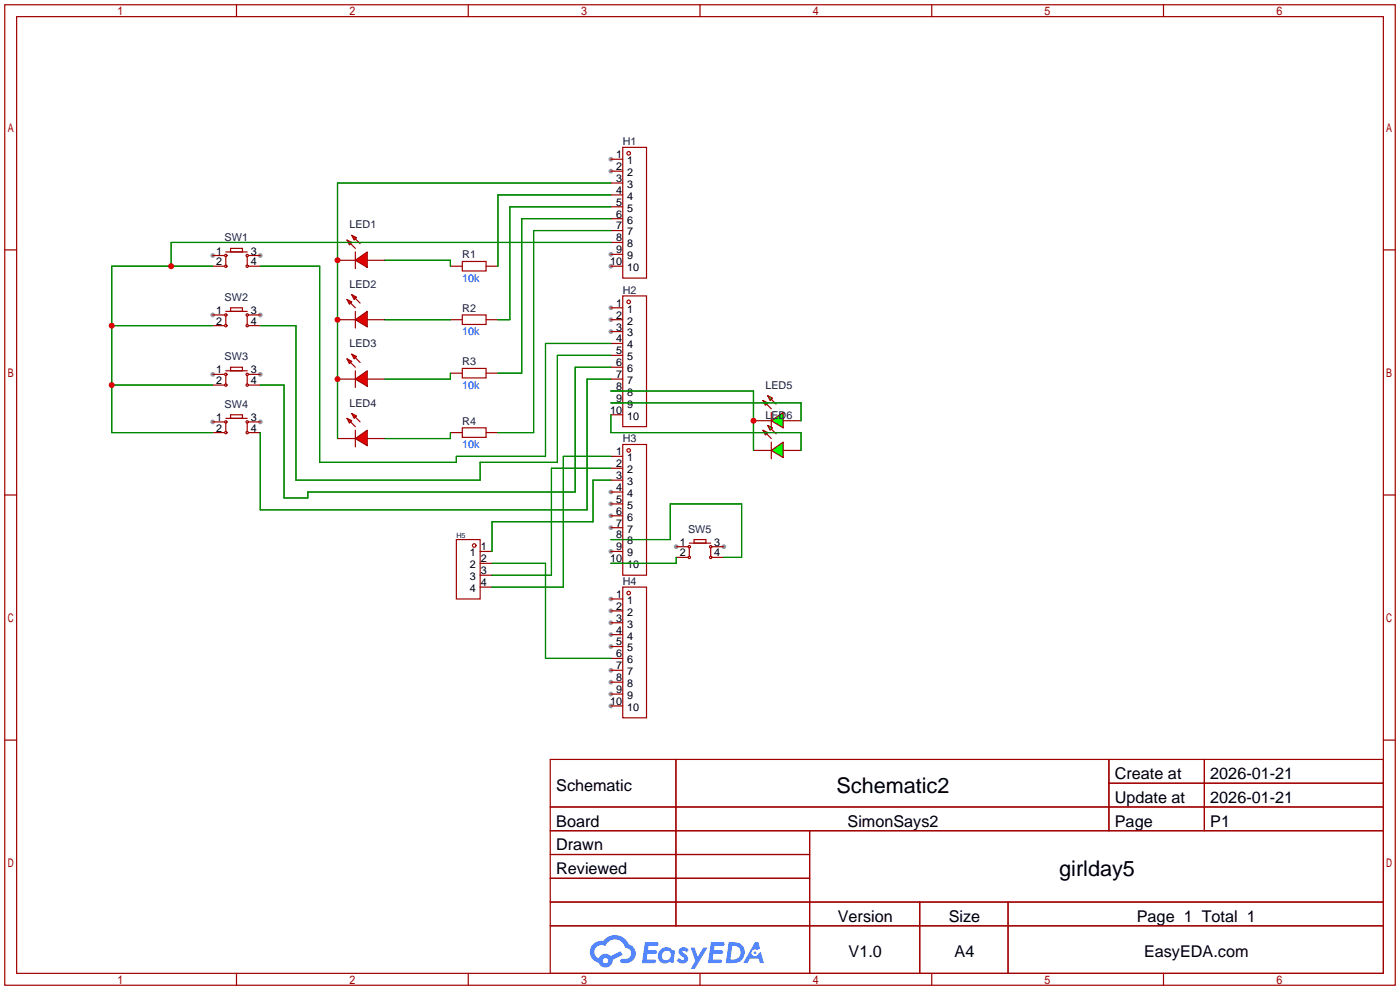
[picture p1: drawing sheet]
<svg xmlns="http://www.w3.org/2000/svg" width="299mm" height="212mm" viewBox="0 0 299 212" stroke-linecap="round" stroke-linejoin="round" font-family="sans-serif">
<g fill="#999">
<circle cx="130.6" cy="34" r=".51"/>
<circle cx="130.6" cy="36.6" r=".51"/>
<circle cx="130.6" cy="54.4" r=".51"/>
<circle cx="130.6" cy="56.9" r=".51"/>
<circle cx="130.6" cy="65.8" r=".51"/>
<circle cx="130.6" cy="68.3" r=".51"/>
<circle cx="130.6" cy="70.9" r=".51"/>
<circle cx="130.6" cy="105.2" r=".51"/>
<circle cx="130.6" cy="107.7" r=".51"/>
<circle cx="130.6" cy="110.2" r=".51"/>
<circle cx="130.6" cy="112.8" r=".51"/>
<circle cx="130.6" cy="117.9" r=".51"/>
<circle cx="130.6" cy="128" r=".51"/>
<circle cx="130.6" cy="130.6" r=".51"/>
<circle cx="130.6" cy="133.1" r=".51"/>
<circle cx="130.6" cy="135.6" r=".51"/>
<circle cx="130.6" cy="138.2" r=".51"/>
<circle cx="130.6" cy="143.3" r=".51"/>
<circle cx="130.6" cy="145.8" r=".51"/>
<circle cx="130.6" cy="148.3" r=".51"/>
<circle cx="130.6" cy="150.9" r=".51"/>
<circle cx="55.6" cy="54.6" r=".51"/>
<circle cx="45.5" cy="54.6" r=".51"/>
<circle cx="55.6" cy="67.3" r=".51"/>
<circle cx="45.5" cy="67.3" r=".51"/>
<circle cx="55.6" cy="80" r=".51"/>
<circle cx="45.5" cy="80" r=".51"/>
<circle cx="55.6" cy="90.2" r=".51"/>
<circle cx="45.5" cy="90.2" r=".51"/>
<circle cx="154.7" cy="116.8" r=".51"/>
<circle cx="144.5" cy="116.8" r=".51"/>
</g>
<g fill="none" stroke="#a10000" stroke-width=".25">
<path d="M1 1h297.2v209.6h-297.2zM3.6 3.6h292.1v204.4h-292.1zM50.5 1v2.6M100.1 1v2.6M149.6 1v2.6M199.1 1v2.6M248.7 1v2.6M1 53.4h2.6M295.7 53.4h2.5M1 105.8h2.6M295.7 105.8h2.5M1 158.2h2.6"/>
<path d="M295.7 158.2h2.5M117.6 162.3h178.1v45.7h-178.1zM117.6 172.5h178.1M117.6 177.5h178.1M144.5 162.3v35.6M173 177.5v30.5M237 162.3v15.2M237 167.4h58.7M257.4 162.3v15.2M117.6 182.6h55.4M117.6 192.8h178.1M117.6 187.7h55.4"/>
<path d="M117.6 197.9h178.1M196.6 192.8v15.2M215.4 192.8v15.2M50.5 208v2.6M100.1 208v2.6M149.6 208v2.6M199.1 208v2.6M248.7 208v2.6"/>
</g>
<g fill="#5487ff">
<path d="M145.3 202.7a1.3 1.3 0 0 1 1.9 .3l-.4 .6a.54 .54 0 0 0-.9-.2l.1 .2a1.34 1.34 0 0 1 .9 1.8 1.47 1.47 0 0 1-2.3-.1l.5-.6 .8 .5a.31 .31 0 0 0 .4-.3 .31 .31 0 0 0-.3-.4 1.12 1.12 0 0 1-.7-1.8z"/>
<path d="M147.6 202.5h.9l.6 2 1.2-2h.9l-2.7 4.6h-.9l1-1.7z"/>
<path d="M137.8 201.4h1.7a1.31 1.31 0 0 1 1.2 .2 .4 .4 0 0 1-.3 .5l-1.8 .1-.1 .9h1.6a.4 .4 0 0 1 .4 .4 .4 .4 0 0 1-.5 .4h-1.6l-.2 1.2h1.4a.46 .46 0 0 1 .5 0 .46 .46 0 0 1 .1 .5l-.4 .2h-2.6z"/>
<path d="M151.9 201.4h1.7a1.32 1.32 0 0 1 1.2 .2 .39 .39 0 0 1-.3 .5l-1.8 .1-.1 .9h1.6a.4 .4 0 0 1 .4 .4 .4 .4 0 0 1-.4 .4h-1.7l-.2 1.2h1.4a.46 .46 0 0 1 .5 0 .46 .46 0 0 1 .1 .5l-.4 .2h-2.6z"/>
<path d="M161.3 201.4h.8l.3 1.3-.6 .4a.75 .75 0 0 0-1.1 .3 .75 .75 0 0 0 .5 1 .75 .75 0 0 0 .9-.7l.5-.2 .6 2.3h-.8l-.3-.9h-1.8l-.5 .9h-1z"/>
<path d="M155.7 201.4l-.6 4.4h1.5a2.27 2.27 0 0 0 2.6-2.2 2.27 2.27 0 0 0-2.7-2.2zM156.5 202.1a1.5 1.5 0 0 1 1.8 1.6 1.5 1.5 0 0 1-1.9 1.4h-.3z"/>
<path d="M141.2 203a1.6 1.6 0 0 0-.3 2.3 1.6 1.6 0 0 0 2.3 .2l.7 .3 .3-2.4-.1-.3-.5-.1a1.58 1.58 0 0 0-2.4 0zM141.8 203.5a.98 .98 0 0 1 1.6 .4 .98 .98 0 0 1-1.1 1.3 .94 .94 0 0 1-.9-.7 .94 .94 0 0 1 .4-1z"/>
<path d="M126.8 201.8a2.37 2.37 0 0 0 1.1 4 1.54 1.54 0 0 0 1.8 1 1.54 1.54 0 0 0 1.2-1.6l2.2-1.1-.5-.8-2 1a1.57 1.57 0 0 0-2.7 .5 1.5 1.5 0 0 1-.7-2.1 1.5 1.5 0 0 1 2.2-.5 2.23 2.23 0 0 1 2.3-1.4 2.23 2.23 0 0 1 2 1.8 1.16 1.16 0 0 1 1.2 1.1 1.16 1.16 0 0 1-1.1 1.2h-.7a.47 .47 0 0 0-.5 .4 .47 .47 0 0 0 .4 .5 2.17 2.17 0 0 0 2.5-.9 2.17 2.17 0 0 0-.3-2.7l-.8-.4a3.2 3.2 0 0 0-5.5-.7l-1.1 .1zM128.8 205.3a.6 .6 0 0 1 1.2 0 .6 .6 0 0 1-1.2 0z"/>
<circle cx="161.4" cy="203.6" r=".28"/>
</g>
<g fill="none" stroke="#a10000" stroke-width=".25">
<path d="M72.1 55.6h3.8M75.9 53.8v3.6M78.5 55.6h3.8M96.3 56.9h2.5M98.8 55.9h5.1v2h-5.1zM103.9 56.9h2.5M96.3 68.3h2.5M96.3 79.8h2.5M98.8 67.3h5.1v2h-5.1zM98.8 78.7h5.1v2.1h-5.1zM103.9 68.3h2.5M103.9 79.8h2.5"/>
<path d="M96.3 92.5h2.5M98.8 91.4h5.1v2.1h-5.1zM103.9 92.5h2.5"/>
</g>
<g fill="#f00" stroke="#a10000" stroke-width=".25">
<path d="M75.9 55.6l2.6-1.8v3.4z"/>
<path d="M75.2 50.3l1 .5-.5 .5z"/>
<path d="M74.2 51.3l1 .5-.5 .5z"/>
</g>
<path d="M74.9 52.1l1 1M75.9 51.1l1.1 1M72.1 68.3h3.8M75.9 66.5v3.6M78.5 68.3h3.8" fill="none" stroke="#a10000" stroke-width=".25"/>
<g fill="#f00" stroke="#a10000" stroke-width=".25">
<path d="M75.9 68.3l2.6-1.8v3.3z"/>
<path d="M75.2 63l1 .5-.5 .5z"/>
<path d="M74.2 64l1 .5-.5 .5z"/>
</g>
<path d="M74.9 64.8l1 1M75.9 63.8l1.1 1M75.9 79.2v3.6M72.1 81h3.8M78.5 81h3.8" fill="none" stroke="#a10000" stroke-width=".25"/>
<g fill="#f00" stroke="#a10000" stroke-width=".25">
<path d="M75.9 81l2.6-1.8v3.3z"/>
<path d="M75.2 75.7l1 .5-.5 .5z"/>
<path d="M74.2 76.7l1 .5-.5 .5z"/>
</g>
<path d="M74.9 77.5l1 1M75.9 76.5l1.1 1M72.1 93.7h3.8M75.9 91.9v3.6M78.5 93.7h3.8" fill="none" stroke="#a10000" stroke-width=".25"/>
<g fill="#f00" stroke="#a10000" stroke-width=".25">
<path d="M75.9 93.7l2.6-1.8v3.3z"/>
<path d="M75.2 88.4l1 .5-.5 .5z"/>
<path d="M74.2 89.4l1 .5-.5 .5z"/>
</g>
<g fill="none" stroke="#a10000" stroke-width=".25">
<path d="M130.6 34h2.5M130.6 36.6h2.5M130.6 39.1h2.5M133.1 31.5h5.1v27.9h-5.1zM45.5 56.9h2.5M45.5 54.6h2.5M48.3 53.8h4.5M48.3 54.9v1.7M49.3 53.1h2.5v.7h-2.5zM52.8 54.9v1.7M53.1 56.9h2.5M53.1 54.6h2.5"/>
<path d="M130.6 41.7h2.5M130.6 44.2h2.5M130.6 46.7h2.5M130.6 49.3h2.5M130.6 51.8h2.5M130.6 54.4h2.5M130.6 56.9h2.5M45.5 69.6h2.5M45.5 67.3h2.5M48.3 67.6v1.7M48.3 66.5h4.5M48.3 79.2h4.5"/>
<path d="M49.3 65.8h2.5v.7h-2.5zM49.3 78.5h2.5v.7h-2.5zM52.8 67.6v1.7M53.1 69.6h2.5M53.1 67.3h2.5M130.6 65.8h2.5M130.6 68.3h2.5M130.6 70.9h2.5M130.6 73.4h2.5M130.6 75.9h2.5M130.6 78.5h2.5M133.1 63.2h5.1v28h-5.1z"/>
<path d="M45.5 82.3h2.5M45.5 80h2.5M45.5 92.5h2.5M45.5 90.2h2.5M48.3 80.3v1.7M48.3 90.4v1.8M48.3 89.4h4.5M49.3 88.6h2.5v.8h-2.5zM52.8 80.3v1.7M52.8 90.4v1.8M53.1 82.3h2.5M53.1 80h2.5"/>
<path d="M53.1 92.5h2.5M53.1 90.2h2.5M74.9 90.2l1 1M75.9 89.2l1.1 1M130.6 81h2.5M130.6 83.6h2.5M130.6 86.1h2.5M130.6 88.6h2.5M130.6 97.5h2.5M133.1 95h5.1v27.9h-5.1zM161 89.9h3.8M164.8 88.1v3.6"/>
<path d="M167.4 89.9h3.8M97.5 115.3h5.1v12.7h-5.1zM102.6 117.9h2.6M130.6 100.1h2.5M130.6 102.6h2.5M130.6 105.2h2.5M130.6 107.7h2.5M130.6 110.2h2.5M130.6 112.8h2.5M130.6 115.3h2.5M130.6 117.9h2.5M102.6 120.4h2.6"/>
<path d="M102.6 122.9h2.6M102.6 125.5h2.6M130.6 120.4h2.5M130.6 128h2.5M130.6 130.6h2.5M130.6 133.1h2.5M130.6 135.6h2.5M130.6 138.2h2.5M133.1 125.5h5.1v27.9h-5.1zM130.6 140.7h2.5M130.6 143.3h2.5M130.6 145.8h2.5"/>
<path d="M130.6 148.3h2.5M130.6 150.9h2.5"/>
<circle cx="134.4" cy="32.8" r=".38"/>
<circle cx="48.3" cy="56.9" r=".25"/>
<circle cx="48.3" cy="54.6" r=".25"/>
<circle cx="52.8" cy="56.9" r=".25"/>
<circle cx="52.8" cy="54.6" r=".25"/>
<circle cx="48.3" cy="69.6" r=".25"/>
<circle cx="48.3" cy="67.3" r=".25"/>
<circle cx="52.8" cy="69.6" r=".25"/>
<circle cx="52.8" cy="67.3" r=".25"/>
<circle cx="134.4" cy="64.5" r=".38"/>
<circle cx="48.3" cy="82.3" r=".25"/>
<circle cx="48.3" cy="92.5" r=".25"/>
<circle cx="48.3" cy="80" r=".25"/>
<circle cx="48.3" cy="90.2" r=".25"/>
<circle cx="52.8" cy="82.3" r=".25"/>
<circle cx="52.8" cy="90.2" r=".25"/>
<circle cx="52.8" cy="80" r=".25"/>
<circle cx="52.8" cy="92.5" r=".25"/>
<circle cx="134.4" cy="96.3" r=".38"/>
<circle cx="101.3" cy="116.6" r=".38"/>
<circle cx="134.4" cy="126.7" r=".38"/>
</g>
<g fill="#0f0" stroke="#a10000" stroke-width=".25">
<path d="M164.8 89.9l2.6-1.8v3.3z"/>
<path d="M164.1 84.6l1 .5-.5 .5z"/>
<path d="M163.1 85.6l1 .5-.5 .5z"/>
</g>
<g fill="none" stroke="#a10000" stroke-width=".25">
<path d="M161 96.3h3.8M163.8 86.4l1 1M164.8 85.3l1.1 1.1M164.8 94.5v3.5M167.4 96.3h3.8M144.5 119.1h2.6M144.5 116.8h2.6M147.3 116.1h4.6M147.3 117.1v1.8M148.3 115.3h2.6v.8h-2.6zM151.9 117.1v1.8M152.1 119.1h2.6"/>
<path d="M152.1 116.8h2.6"/>
<circle cx="147.3" cy="116.8" r=".25"/>
<circle cx="147.3" cy="119.1" r=".25"/>
<circle cx="151.9" cy="116.8" r=".25"/>
<circle cx="151.9" cy="119.1" r=".25"/>
</g>
<g fill="#0f0" stroke="#a10000" stroke-width=".25">
<path d="M164.8 96.3l2.6-1.8v3.3z"/>
<path d="M164.1 90.9l1 .5-.5 .5z"/>
<path d="M163.1 91.9l1 .6-.5 .5z"/>
</g>
<path d="M163.8 92.7l1 1M164.8 91.7l1.1 1" fill="none" stroke="#a10000" stroke-width=".25"/>
<g fill="none" stroke="#008700" stroke-width=".25">
<path d="M130.6 39.1h-58.5v54.6M45.5 56.9h-21.6v35.6h21.6M55.6 56.9h12.7v41.9h29.2v-1.3h19.1v-24.1h14M82.3 55.6h14v1.3M130.6 44.2h-21.6v24.1h-2.6M130.6 41.7h-24.2v15.2M130.6 46.7h-19.1v33.1h-5.1M130.6 49.3h-16.6v43.2h-7.6M130.6 51.8h-94v5.1M23.9 69.6h21.6M55.6 69.6h7.6v33h39.4v-3.8h16.5v-22.9h11.5M82.3 68.3h14"/>
<path d="M96.3 79.8v1.2h-14M130.6 78.5h-7.7v26.7h-57.1v1.2h-5.1v-24.1h-5.1M23.9 82.3h21.6M96.3 92.5v1.2h-14M130.6 81h-5.1v28h-69.9v-16.5M130.6 88.6v3.9h40.6v3.8M130.6 97.5h-10.2v28h-15.2M130.6 83.6h30.4v12.7M130.6 86.1h40.6v3.8M130.6 102.6h-3.9v8.9h-21.5v6.4M130.6 100.1h-12.7v22.8h-12.7M130.6 115.3h12.7v-7.6h15.2v11.4h-3.8"/>
<path d="M144.5 119.1v1.3h-13.9M105.2 120.4h11.4v20.3h14"/>
</g>
<g fill="#c00">
<circle cx="161" cy="89.9" r=".63"/>
<circle cx="72.1" cy="55.6" r=".63"/>
<circle cx="72.1" cy="68.3" r=".63"/>
<circle cx="72.1" cy="81" r=".63"/>
<circle cx="36.6" cy="56.9" r=".63"/>
<circle cx="23.9" cy="69.6" r=".63"/>
<circle cx="23.9" cy="82.3" r=".63"/>
</g>
<g font-size="4.6">
<text x="178.8" y="169.4">Schematic2</text>
<text x="226.4" y="187.2">girlday5</text>
</g>
<g font-size="3.5">
<text x="238.3" y="166.5">Create at</text>
<text x="258.7" y="166.5">2026-01-21</text>
<text x="118.9" y="169.1">Schematic</text>
<text x="238.3" y="171.6">Update at</text>
<text x="258.7" y="171.6">2026-01-21</text>
<text x="118.9" y="176.7">Board</text>
<text x="181.1" y="176.7">SimonSays2</text>
<text x="238.3" y="176.7">Page</text>
<text x="258.7" y="176.7">P1</text>
<text x="118.9" y="181.8">Drawn</text>
<text x="118.9" y="186.8">Reviewed</text>
<text x="179.1" y="197">Version</text>
<text x="202.8" y="197">Size</text>
<text x="243" y="197">Page 1 Total 1</text>
<text x="181.4" y="204.6">V1.0</text>
<text x="204" y="204.6">A4</text>
<text x="244.5" y="204.6">EasyEDA.com</text>
</g>
<g font-size="2.3">
<text x="131.7" y="33.8">1</text>
<text x="134" y="35.1">1</text>
<text x="131.7" y="36.3">2</text>
<text x="131.7" y="38.9">3</text>
<text x="131.7" y="41.4">4</text>
<text x="134" y="37.6">2</text>
<text x="134" y="40.2">3</text>
<text x="131.7" y="44">5</text>
<text x="131.7" y="46.5">6</text>
<text x="134" y="42.7">4</text>
<text x="134" y="45.2">5</text>
<text x="134" y="47.8">6</text>
<text x="131.7" y="49">7</text>
<text x="131.7" y="51.6">8</text>
<text x="134" y="50.3">7</text>
<text x="134" y="52.9">8</text>
<text x="46.2" y="56.7">2</text>
<text x="46.2" y="54.4">1</text>
<text x="53.6" y="56.7">4</text>
<text x="53.6" y="54.4">3</text>
<text x="130.4" y="56.7">10</text>
<text x="131.7" y="54.1">9</text>
<text x="134" y="55.4">9</text>
<text x="134" y="57.9">10</text>
<text x="131.7" y="65.6">1</text>
<text x="46.2" y="69.4">2</text>
<text x="46.2" y="67.1">1</text>
<text x="53.6" y="69.4">4</text>
<text x="53.6" y="67.1">3</text>
<text x="131.7" y="68.1">2</text>
<text x="131.7" y="70.6">3</text>
<text x="134" y="66.8">1</text>
<text x="134" y="69.4">2</text>
<text x="134" y="71.9">3</text>
<text x="131.7" y="73.2">4</text>
<text x="131.7" y="75.7">5</text>
<text x="134" y="74.4">4</text>
<text x="134" y="77">5</text>
<text x="46.2" y="82.1">2</text>
<text x="46.2" y="79.8">1</text>
<text x="53.6" y="82.1">4</text>
<text x="53.6" y="79.8">3</text>
<text x="131.7" y="78.3">6</text>
<text x="131.7" y="80.8">7</text>
<text x="131.7" y="83.3">8</text>
<text x="134" y="79.5">6</text>
<text x="134" y="82.1">7</text>
<text x="46.2" y="90">1</text>
<text x="53.6" y="90">3</text>
<text x="130.4" y="88.4">10</text>
<text x="131.7" y="85.9">9</text>
<text x="134" y="84.6">8</text>
<text x="134" y="87.1">9</text>
<text x="134" y="89.7">10</text>
<text x="46.2" y="92.2">2</text>
<text x="53.6" y="92.2">4</text>
<text x="131.7" y="97.3">1</text>
<text x="131.7" y="99.8">2</text>
<text x="134" y="98.6">1</text>
<text x="134" y="101.1">2</text>
<text x="131.7" y="102.4">3</text>
<text x="131.7" y="104.9">4</text>
<text x="131.7" y="107.5">5</text>
<text x="134" y="103.7">3</text>
<text x="134" y="106.2">4</text>
<text x="131.7" y="110">6</text>
<text x="131.7" y="112.5">7</text>
<text x="134" y="108.7">5</text>
<text x="134" y="111.3">6</text>
<text x="134" y="113.8">7</text>
<text x="100.4" y="118.9">1</text>
<text x="102.7" y="117.6">1</text>
<text x="131.7" y="115.1">8</text>
<text x="131.7" y="117.6">9</text>
<text x="134" y="116.4">8</text>
<text x="134" y="118.9">9</text>
<text x="145.3" y="118.9">2</text>
<text x="145.3" y="116.6">1</text>
<text x="152.7" y="118.9">4</text>
<text x="152.7" y="116.6">3</text>
<text x="100.4" y="121.4">2</text>
<text x="100.4" y="124">3</text>
<text x="102.7" y="120.2">2</text>
<text x="102.7" y="122.7">3</text>
<text x="102.7" y="125.2">4</text>
<text x="130.4" y="120.2">10</text>
<text x="134" y="121.4">10</text>
<text x="100.4" y="126.5">4</text>
<text x="131.7" y="127.8">1</text>
<text x="131.7" y="130.3">2</text>
<text x="134" y="129.1">1</text>
<text x="134" y="131.6">2</text>
<text x="131.7" y="132.9">3</text>
<text x="131.7" y="135.4">4</text>
<text x="131.7" y="137.9">5</text>
<text x="134" y="134.1">3</text>
<text x="134" y="136.7">4</text>
<text x="131.7" y="140.5">6</text>
<text x="131.7" y="143">7</text>
<text x="134" y="139.2">5</text>
<text x="134" y="141.8">6</text>
<text x="131.7" y="145.6">8</text>
<text x="131.7" y="148.1">9</text>
<text x="134" y="144.3">7</text>
<text x="134" y="146.8">8</text>
<text x="134" y="149.4">9</text>
<text x="130.4" y="150.6">10</text>
<text x="134" y="151.9">10</text>
</g>
<g font-size="2.3" fill="#000080">
<text x="133.1" y="31">H1</text>
<text x="48" y="51.6">SW1</text>
<text x="74.7" y="48.8">LED1</text>
<text x="98.8" y="55.2">R1</text>
<text x="48" y="64.3">SW2</text>
<text x="74.7" y="61.5">LED2</text>
<text x="133.1" y="62.8">H2</text>
<text x="98.8" y="66.6">R2</text>
<text x="48" y="77">SW3</text>
<text x="74.7" y="74.2">LED3</text>
<text x="98.8" y="78">R3</text>
<text x="163.6" y="83.1">LED5</text>
<text x="48" y="87.2">SW4</text>
<text x="74.7" y="86.9">LED4</text>
<text x="163.6" y="89.5">LED6</text>
<text x="98.8" y="90.7">R4</text>
<text x="133.1" y="94.5">H3</text>
<text x="147.1" y="113.8">SW5</text>
<text x="133.1" y="125">H4</text>
</g>
<g font-size="2.3" fill="#00f">
<text x="98.8" y="60.2">10k</text>
<text x="98.8" y="71.7">10k</text>
<text x="98.8" y="83.1">10k</text>
<text x="98.8" y="95.8">10k</text>
</g>
<text font-size="1.6" fill="#000080" x="97.5" y="115">H5</text>
</svg>
